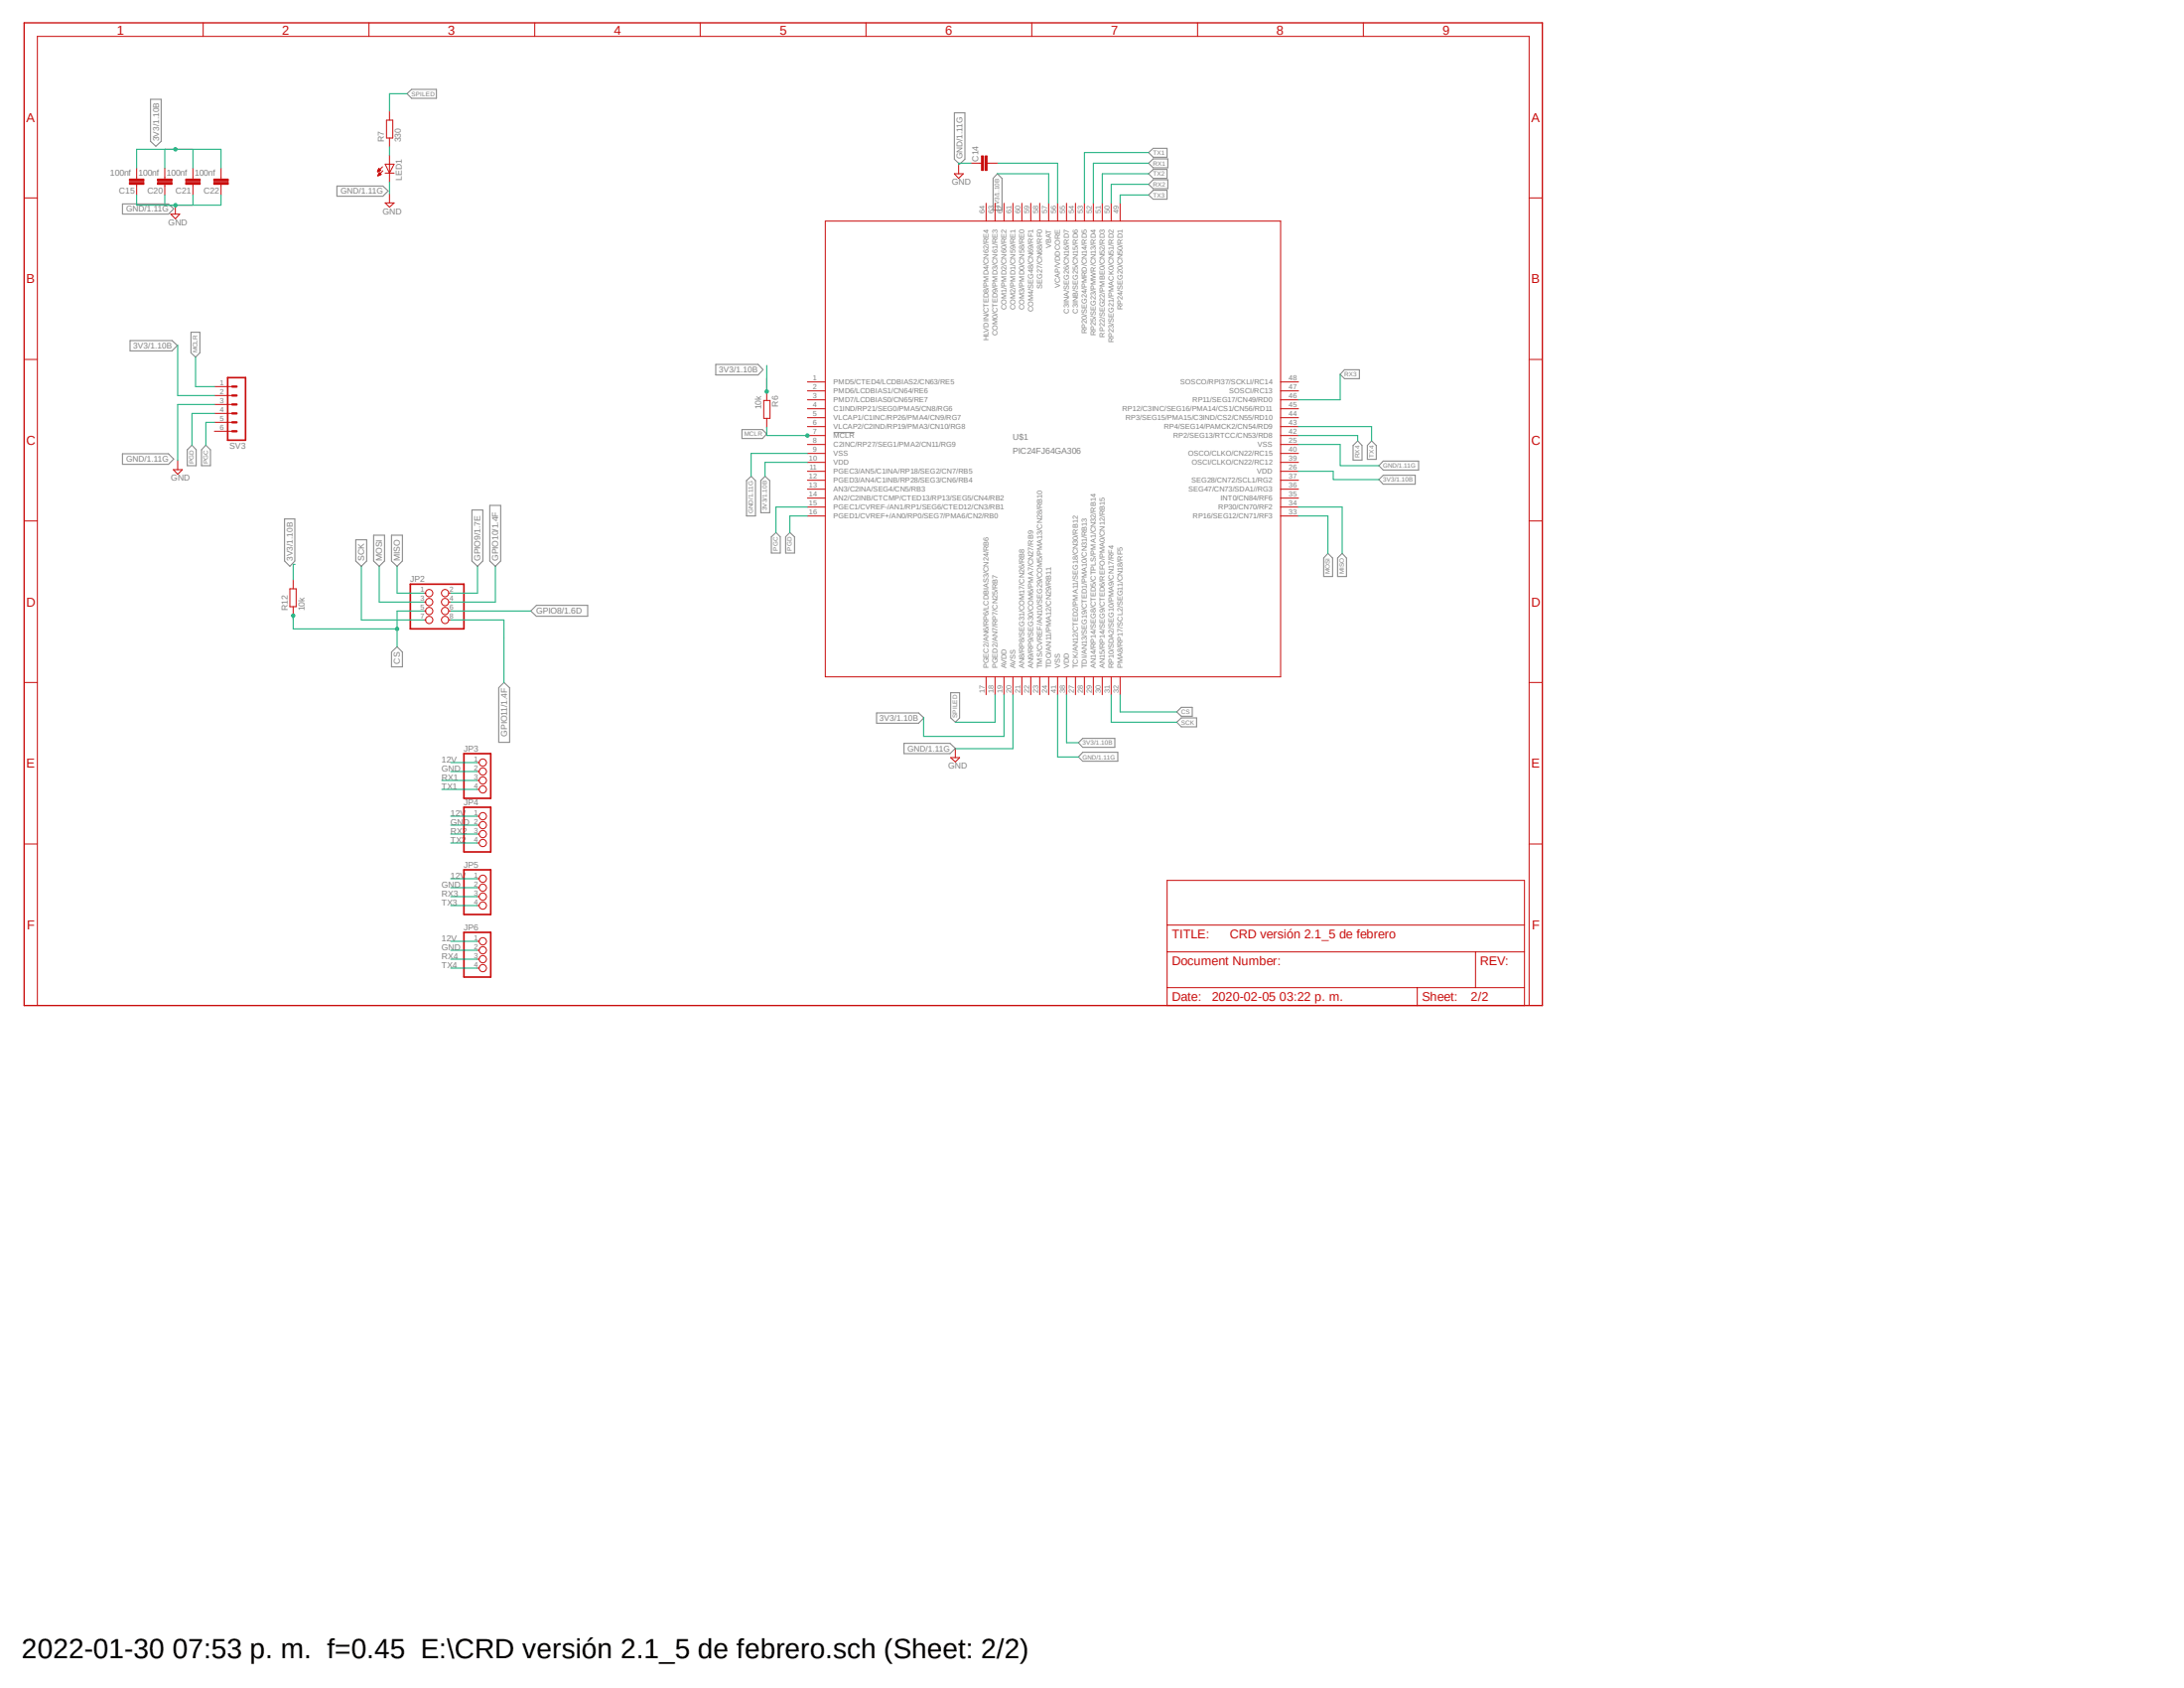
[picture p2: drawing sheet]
<svg xmlns="http://www.w3.org/2000/svg" width="279mm" height="216mm" viewBox="0 0 279 216" stroke-linecap="round" stroke-linejoin="round" font-family="sans-serif">
<path d="M2.8 2.8l194.7 126.1M197.5 2.8l-194.7 126.1" fill="none" stroke="#fff" stroke-width=".13"/>
<g fill="none" stroke="#808080" stroke-width=".13">
<path d="M19.3 12.7h1.3v5.4l-.7 .6-.6-.6zM52.1 12l.6-.6h3.1v1.2h-3.1zM122.1 14.4h1.3v6l-.6 .6-.7-.6zM146.9 19.5l.6-.5h1.8v1.1h-1.8zM15.7 26.1h5.8l.7 .6-.7 .7h-5.8zM43.1 23.8h5.9l.7 .6-.7 .7h-5.9zM127.6 22.2l.6 .6v4.1h-1.2v-4.1zM146.9 22.2l.6-.5h1.8v1.1h-1.8zM146.9 20.9l.6-.6h1.9v1.2h-1.9zM147.5 24.3h1.8v1.2h-1.8l-.6-.6zM147.5 23h1.9v1.1h-1.9l-.6-.5zM15.7 58h5.8l.7 .7-.7 .7h-5.8z"/>
<path d="M16.6 43.6h5.4l.7 .6-.7 .7h-5.4zM24.4 42.5h1.2v2.6l-.6 .6-.6-.6zM24.6 56.9l.5 .6v2.1h-1.1v-2.1zM26.3 56.9l.6 .6v2.1h-1.1v-2.1zM91.6 46.6h5.4l.6 .7-.6 .7h-5.4zM94.9 54.9h2.6l.6 .6-.6 .6h-2.6zM106.6 55.3h2.7M172 47.3h1.9v1.1h-1.9l-.6-.5zM173.7 56.4l.5 .6v1.8h-1.1v-1.8zM175.5 56.4l.6 .6v1.8h-1.2v-1.8zM177 59h4.5v1.1h-4.5l-.6-.5zM36.4 66.4h1.3v5.4l-.6 .6-.7-.6z"/>
<path d="M45.5 69h1.4v2.8l-.7 .6-.7-.6zM47.8 68.5h1.4v3.3l-.7 .6-.7-.6zM50.1 68.5h1.4v3.3l-.7 .6-.7-.6zM60.4 65.2h1.4v6.6l-.7 .6-.7-.6zM62.7 64.6h1.4v7.2l-.7 .6-.7-.6zM67.9 78.1l.7-.7h6.6v1.4h-6.6zM95.5 61.5l.6-.6 .5 .6v4.5h-1.1zM97.3 61.5l.6-.6 .6 .6v4.1h-1.2zM98.7 68.7l.6-.6 .5 .6v2h-1.1zM100.5 68.7l.5-.6 .6 .6v2h-1.1zM169.9 70.8l.6 .6v2.3h-1.2v-2.3zM171.1 71.4l.6-.6 .6 .6v2.3h-1.2z"/>
<path d="M176.4 61.3l.6-.5h4.1v1.1h-4.1zM50.1 83.4l.7-.7 .7 .7v1.9h-1.4zM64.5 87.3l.7 .7v7h-1.4v-7zM112.1 91.2h5.4l.7 .6-.7 .7h-5.4zM115.7 95.1h5.8l.7 .6-.7 .7h-5.8zM121.6 88.6h1.2v3.2l-.6 .6-.6-.6zM138 95l.5-.6h4.1v1.2h-4.1zM138.5 96.2h4.5v1.2h-4.5l-.5-.6zM150.5 92.4l.6-.6h2v1.2h-2zM150.5 91.1l.6-.6h1.4v1.1h-1.4z"/>
</g>
<g fill="none" stroke="#c90d0c" stroke-width=".13">
<path d="M26 2.9v1.8M47.2 2.9v1.8M68.4 2.9v1.8M89.6 2.9v1.8M110.8 2.9v1.8M132 2.9v1.8M153.2 2.9v1.8M174.4 2.9v1.8M3.1 25.3h1.7M105.6 28.3h58.2v58.3h-58.2zM125.3 20.9h.3M126.2 26v2.3"/>
<path d="M126.3 20.9h.2M127.3 26v2.3M128.4 26v2.3M129.6 26v2.3M130.7 26v2.3M131.9 26v2.3M133 26v2.3M134.2 26v2.3M135.3 26v2.3M136.4 26v2.3M137.6 26v2.3M138.7 26v2.3"/>
<path d="M139.9 26v2.3M141 26v2.3M142.2 26v2.3M143.3 26v2.3M195.6 25.3h1.7M3.1 46h1.7M103.3 48.9h2.3M103.3 50h2.3M103.3 51.1h2.3M103.3 52.3h2.3M103.3 53.4h2.3M103.3 54.6h2.3"/>
<path d="M103.3 55.7h2.3M103.3 56.9h2.3M103.3 58h2.3M103.3 59.1h2.3M163.8 48.9h2.3M163.8 50h2.3M163.8 51.1h2.3M163.8 52.3h2.3M163.8 53.4h2.3M163.8 54.6h2.3M163.8 55.7h2.3M163.8 56.9h2.3"/>
<path d="M163.8 58h2.3M163.8 59.1h2.3M195.6 46h1.7M3.1 66.6h1.7M103.3 60.3h2.3M103.3 61.4h2.3M103.3 62.6h2.3M103.3 63.7h2.3M103.3 64.9h2.3M103.3 66h2.3M163.8 60.3h2.3M163.8 61.4h2.3"/>
<path d="M163.8 62.6h2.3M163.8 63.7h2.3M163.8 64.9h2.3M163.8 66h2.3M195.6 66.6h1.7M3.1 87.3h1.7M126.2 86.6v2.3M127.3 86.6v2.3M128.4 86.6v2.3M129.6 86.6v2.3M130.7 86.6v2.3M131.9 86.6v2.3"/>
<path d="M133 86.6v2.3M134.2 86.6v2.3M135.3 86.6v2.3M136.4 86.6v2.3M137.6 86.6v2.3M138.7 86.6v2.3M139.9 86.6v2.3M141 86.6v2.3M142.2 86.6v2.3M143.3 86.6v2.3M195.6 87.3h1.7M3.1 107.9h1.7"/>
<path d="M149.3 112.6h45.7v16h-45.7zM149.3 118.3h45.7M195.6 107.9h1.7M4.8 128.6v-123.9h190.8v123.9M149.3 121.8h45.7M149.3 126.3h45.7M181.3 126.3v2.3M188.8 121.8v4.5"/>
</g>
<path d="M3.1 2.9h194.2v125.7h-194.2z" fill="none" stroke="#c90d0c" stroke-width=".17"/>
<path d="M126 19.9h.3v1.9h-.3z" fill-rule="evenodd" fill="#c90d0c"/>
<path d="M126 19.9h.3v1.9h-.3z" fill="none" stroke="#c90d0c" stroke-width=".13"/>
<path d="M125.6 19.9h.2v1.9h-.2z" fill-rule="evenodd" fill="#c90d0c"/>
<path d="M125.6 19.9h.2v1.9h-.2zM17.5 22.6v.3M17.5 23.6v.2M122.1 22.2h1.1l-.6 .6zM122.6 21.1v1.1M124.2 20.9h1.1M126.5 20.9h1.1M121.6 96.9h1.2l-.6 .6zM122.2 95.8v1.1" fill="none" stroke="#c90d0c" stroke-width=".13"/>
<path d="M16.6 22.9h1.8v.3h-1.8z" fill-rule="evenodd" fill="#c90d0c"/>
<path d="M16.6 22.9h1.8v.3h-1.8z" fill="none" stroke="#c90d0c" stroke-width=".13"/>
<path d="M16.6 23.3h1.8v.3h-1.8z" fill-rule="evenodd" fill="#c90d0c"/>
<path d="M16.6 23.3h1.8v.3h-1.8zM17.5 21.5v1.1M17.5 23.8v1.1M21.1 22.6v.3M21.1 23.6v.2" fill="none" stroke="#c90d0c" stroke-width=".13"/>
<path d="M20.2 22.9h1.8v.3h-1.8z" fill-rule="evenodd" fill="#c90d0c"/>
<path d="M20.2 22.9h1.8v.3h-1.8z" fill="none" stroke="#c90d0c" stroke-width=".13"/>
<path d="M20.2 23.3h1.8v.3h-1.8z" fill-rule="evenodd" fill="#c90d0c"/>
<path d="M20.2 23.3h1.8v.3h-1.8zM21.1 21.5v1.1M21.1 23.8v1.1M24.7 22.6v.3M24.7 23.6v.2" fill="none" stroke="#c90d0c" stroke-width=".13"/>
<path d="M23.7 22.9h1.9v.3h-1.9z" fill-rule="evenodd" fill="#c90d0c"/>
<path d="M23.7 22.9h1.9v.3h-1.9z" fill="none" stroke="#c90d0c" stroke-width=".13"/>
<path d="M23.7 23.3h1.9v.3h-1.9z" fill-rule="evenodd" fill="#c90d0c"/>
<path d="M23.7 23.3h1.9v.3h-1.9zM24.7 21.5v1.1M24.7 23.8v1.1M28.3 22.6v.3M28.3 23.6v.2" fill="none" stroke="#c90d0c" stroke-width=".13"/>
<path d="M27.3 22.9h1.9v.3h-1.9z" fill-rule="evenodd" fill="#c90d0c"/>
<path d="M27.3 22.9h1.9v.3h-1.9z" fill="none" stroke="#c90d0c" stroke-width=".13"/>
<path d="M27.3 23.3h1.9v.3h-1.9z" fill-rule="evenodd" fill="#c90d0c"/>
<g fill="none" stroke="#c90d0c" stroke-width=".13">
<path d="M49.4 15.4h.8v2.3h-.8zM49.8 14.2v1.2M49.8 17.7v1.1M49.8 19.9v3.4M21.8 27.4h1.2l-.6 .6zM22.4 26.2v1.2M27.3 23.3h1.9v.3h-1.9zM28.3 21.5v1.1M28.3 23.8v1.1M48.3 21.9h.1M48.3 21.9h.2M48.3 21.8h.3"/>
<path d="M48.3 22.5h.1M48.4 21.8h.3M48.4 21.7h.2M48.4 22.4h.1M48.4 22.4h.2M48.4 21.6h.2M48.4 21.6h.1M48.4 22.3h.3M48.5 22.1h.1M48.5 21.5l.2 .3-.4 .2zM48.5 21.6h.1M48.5 22.2h.2"/>
<path d="M48.5 22.2h.1M48.5 22.1l-.2 .4M48.5 22.1l.3 .2-.5 .2M48.9 21.3l-.6 .7M49 21.8l-.7 .7M49.3 21h1.1l-.6 1.1zM49.3 22.1h1.1M49.3 26h1.1l-.6 .5zM49.8 24.8v1.2M22.7 58.9v1.2M27.4 49.4h2.3M27.4 50.6h2.3"/>
<path d="M27.4 51.7h2.3M27.4 52.9h2.3M27.4 54h2.3M27.4 55.2h2.3M97.7 51.2h.8v2.3h-.8zM98.1 50.1v1.1M98.1 53.5v1.2M22.2 60.1h1.1l-.6 .6zM37.1 75.3h.8v2.3h-.8zM37.5 74.2v1.1M37.5 77.6v1.1M54.2 75.9h.3"/>
<path d="M54.2 77h.3M54.2 78.1h.3M54.2 79.3h.3M57.4 75.9h.3M57.4 77h.3M57.4 78.1h.3M57.4 79.3h.3M61.1 97.5h.2M61.1 98.7h.2M61.1 99.8h.2M61.1 101h.2M61.1 104.4h.2"/>
<path d="M61.1 105.5h.2M61.1 106.7h.2M61.1 107.8h.2M61.1 112.4h.2M61.1 113.5h.2M61.1 114.7h.2M61.1 115.8h.2M61.1 120.4h.2M61.1 121.5h.2M61.1 122.7h.2M61.1 123.8h.2"/>
<circle cx="54.9" cy="79.3" r=".46"/>
<circle cx="54.9" cy="78.1" r=".46"/>
<circle cx="54.9" cy="75.9" r=".46"/>
<circle cx="54.9" cy="77" r=".46"/>
<circle cx="56.9" cy="75.9" r=".46"/>
<circle cx="56.9" cy="79.3" r=".46"/>
<circle cx="56.9" cy="77" r=".46"/>
<circle cx="56.9" cy="78.1" r=".46"/>
<circle cx="61.8" cy="98.7" r=".46"/>
<circle cx="61.8" cy="99.8" r=".46"/>
<circle cx="61.8" cy="97.5" r=".46"/>
<circle cx="61.8" cy="107.8" r=".46"/>
<circle cx="61.8" cy="106.7" r=".46"/>
<circle cx="61.8" cy="104.4" r=".46"/>
<circle cx="61.8" cy="105.5" r=".46"/>
<circle cx="61.8" cy="114.7" r=".46"/>
<circle cx="61.8" cy="112.4" r=".46"/>
<circle cx="61.8" cy="101" r=".46"/>
<circle cx="61.8" cy="115.8" r=".46"/>
<circle cx="61.8" cy="113.5" r=".46"/>
<circle cx="61.8" cy="121.5" r=".46"/>
<circle cx="61.8" cy="122.7" r=".46"/>
<circle cx="61.8" cy="123.8" r=".46"/>
<circle cx="61.8" cy="120.4" r=".46"/>
</g>
<path d="M29.1 48.3h2.3v8h-2.3zM52.5 74.7h6.9v5.7h-6.9zM59.4 96.4h3.4v5.7h-3.4zM59.4 103.3h3.4v5.7h-3.4zM59.4 111.3h3.4v5.7h-3.4zM59.4 119.3h3.4v5.7h-3.4z" fill="none" stroke="#c90d0c" stroke-width=".21"/>
<path d="M29.7 51.7h.6M29.7 50.6h.6M29.7 49.4h.6M29.7 54h.6M29.7 52.9h.6M29.7 55.2h.6" fill="none" stroke="#c90d0c" stroke-width=".3"/>
<path d="M27.4 52.9h-2.8v4M27.4 54h-1.1v2.9M37.5 78.7v1.7h13.3M46.2 72.4v6.9h8M54.2 78.1h-3.4v4.6M103.3 66h-2.3v2.1M103.3 64.9h-4v3.2M142.2 88.9v3.5h8.3M143.3 88.9v2.2h7.2" fill="none" stroke="#0dab76" stroke-width=".13"/>
<circle cx="37.5" cy="78.7" r=".21" fill="#0dab76"/>
<circle cx="37.5" cy="78.7" r=".21" fill="none" stroke="#0dab76" stroke-width=".13"/>
<circle cx="50.8" cy="80.4" r=".21" fill="#0dab76"/>
<g fill="none" stroke="#0dab76" stroke-width=".13">
<path d="M52.1 12h-2.3v2.2M146.9 19.5h-8.2v6.5M17.5 24.9v1.3h4.9M21.1 24.9v1.3M124.2 20.9h-1.6v.2M127.6 20.9h7.7v5.1M146.9 24.9h-3.6v1.1M146.9 23.6h-4.7v2.4M146.9 22.2h-5.9v3.8M146.9 20.9h-7v5.1M166.1 54.6h9.4v1.8M166.1 55.7h7.6v.7"/>
<path d="M171.4 47.9v3.2h-5.3M48.5 72.4v4.6h5.7M50.8 72.4v3.5h3.4M166.1 66h3.8v4.8M166.1 64.9h5.6v5.9M56.5 99.8h4.6M127.3 88.9v3.5h-5.1M129.6 88.9v6.9h-7.4M56.5 101h4.6M57.7 114.7h3.4M57.7 115.8h3.4M57.7 106.7h3.4"/>
<path d="M57.7 107.8h3.4M57.7 123.8h3.4M57.7 122.7h3.4"/>
<circle cx="50.8" cy="80.4" r=".21"/>
</g>
<circle cx="22.4" cy="26.2" r=".21" fill="#0dab76"/>
<g fill="none" stroke="#0dab76" stroke-width=".13">
<path d="M49.8 18.8v1.1M24.7 24.9v1.3M28.3 24.9v1.3h-5.9M49.8 23.3v1.5M25 45.7v3.7h2.4M27.4 51.7h-4.7v7.2M103.1 55.7h.2M103.3 58h-7.2v2.9M166.1 56.9h5.3v2.7h5M57.7 98.7h3.4M135.3 88.9v7.9h2.7M57.7 105.5h3.4"/>
<path d="M57.7 113.5h3.4M57.7 121.5h3.4"/>
<circle cx="22.4" cy="26.2" r=".21"/>
</g>
<circle cx="103.3" cy="55.7" r=".21" fill="#0dab76"/>
<g fill="none" stroke="#0dab76" stroke-width=".13">
<path d="M98.1 54.7v1h5.2M98.1 46.7v3.4M128.4 88.9v5.3h-10.2v-2.5"/>
<circle cx="103.3" cy="55.7" r=".21"/>
</g>
<circle cx="98.1" cy="50.1" r=".21" fill="#0dab76"/>
<g fill="none" stroke="#0dab76" stroke-width=".13">
<path d="M21.1 19.1v2.4M22.4 19.1h-4.9v2.4"/>
<circle cx="98.1" cy="50.1" r=".21"/>
</g>
<circle cx="22.4" cy="19.1" r=".21" fill="#0dab76"/>
<g fill="none" stroke="#0dab76" stroke-width=".13">
<path d="M22.4 19.1h5.9v2.4M24.7 19.1v2.4M127.6 22.2h6.6v3.8M22.7 44.2v6.4h4.7M103.3 59.1h-5.4v1.8M37.8 72.2h-.3v2M57.7 79.3h6.8v8M57.7 78.1h10.2M61.1 72.4v3.5h-3.4M63.4 72.4v4.6h-5.7M166.1 60.3h4.5v1h5.8M57.7 97.5h3.4"/>
<path d="M136.4 88.9v6.1h1.6M57.7 104.4h3.4M57.7 112.4h3.4M57.7 120.4h3.4"/>
<circle cx="22.4" cy="19.1" r=".21"/>
</g>
<text font-size="3.6" x="2.8" y="212.1">2022-01-30 07:53 p. m. f=0.45 E:\CRD versión 2.1_5 de febrero.sch (Sheet: 2/2)</text>
<g font-size="1.7" fill="#c90d0c">
<text x="14.9" y="4.4">1</text>
<text x="36.1" y="4.4">2</text>
<text x="57.3" y="4.4">3</text>
<text x="78.5" y="4.4">4</text>
<text x="99.7" y="4.4">5</text>
<text x="120.9" y="4.4">6</text>
<text x="142.1" y="4.4">7</text>
<text x="163.3" y="4.4">8</text>
<text x="184.5" y="4.4">9</text>
<text x="3.4" y="15.6">A</text>
<text x="195.9" y="15.6">A</text>
<text x="3.4" y="36.2">B</text>
<text x="195.9" y="36.2">B</text>
<text x="3.3" y="56.9">C</text>
<text x="195.9" y="56.9">C</text>
<text x="3.3" y="77.6">D</text>
<text x="195.9" y="77.6">D</text>
<text x="3.4" y="98.2">E</text>
<text x="195.9" y="98.2">E</text>
<text x="3.4" y="118.9">F</text>
<text x="196" y="118.9">F</text>
</g>
<g font-size="1.6" fill="#c90d0c">
<text x="149.9" y="120.1">TITLE:</text>
<text x="149.9" y="123.4">Document Number:</text>
<text x="157.3" y="120.1">CRD versión 2.1_5 de febrero</text>
<text x="189.3" y="123.4">REV:</text>
<text x="149.9" y="128">Date:</text>
<text x="155" y="128">2020-02-05 03:22 p. m.</text>
<text x="181.9" y="128">Sheet:</text>
<text x="188.2" y="128">2/2</text>
</g>
<g font-size="1.1" fill="#808080">
<text x="14.1" y="22.5">100nf</text>
<text x="17.7" y="22.5">100nf</text>
<text x="20.3" y="18.1" transform="rotate(-90 20.3 18.1)">3V3/1.10B</text>
<text x="21.3" y="22.5">100nf</text>
<text x="24.9" y="22.5">100nf</text>
<text x="49.1" y="18.2" transform="rotate(-90 49.1 18.2)">R7</text>
<text x="51.3" y="18.2" transform="rotate(-90 51.3 18.2)">330</text>
<text x="51.4" y="23.1" transform="rotate(-90 51.4 23.1)">LED1</text>
<text x="121.8" y="23.7">GND</text>
<text x="123.1" y="20.4" transform="rotate(-90 123.1 20.4)">GND/1.11G</text>
<text x="125.2" y="20.7" transform="rotate(-90 125.2 20.7)">C14</text>
<text x="15.2" y="24.8">C15</text>
<text x="16.1" y="27.1">GND/1.11G</text>
<text x="18.8" y="24.8">C20</text>
<text x="21.5" y="28.8">GND</text>
<text x="22.4" y="24.8">C21</text>
<text x="26" y="24.8">C22</text>
<text x="43.6" y="24.8">GND/1.11G</text>
<text x="49" y="27.4">GND</text>
<text x="17" y="44.6">3V3/1.10B</text>
<text x="92" y="47.7">3V3/1.10B</text>
<text x="97.4" y="52.4" transform="rotate(-90 97.4 52.4)">10k</text>
<text x="99.6" y="52" transform="rotate(-90 99.6 52)">R6</text>
<text x="16.1" y="59.1">GND/1.11G</text>
<text x="29.4" y="57.4">SV3</text>
<text x="129.6" y="58">PIC24FJ64GA306</text>
<text x="129.6" y="56.3">U$1</text>
<text x="21.9" y="61.5">GND</text>
<text x="37.5" y="71.8" transform="rotate(-90 37.5 71.8)">3V3/1.10B</text>
<text x="46.6" y="71.8" transform="rotate(-90 46.6 71.8)">SCK</text>
<text x="48.9" y="71.8" transform="rotate(-90 48.9 71.8)">MOSI</text>
<text x="51.2" y="71.8" transform="rotate(-90 51.2 71.8)">MISO</text>
<text x="61.5" y="71.8" transform="rotate(-90 61.5 71.8)">GPIO9/1.7E</text>
<text x="63.8" y="71.8" transform="rotate(-90 63.8 71.8)">GPIO10/1.4F</text>
<text x="52.5" y="74.4">JP2</text>
<text x="36.8" y="78.1" transform="rotate(-90 36.8 78.1)">R12</text>
<text x="39" y="78.1" transform="rotate(-90 39 78.1)">10k</text>
<text x="68.6" y="78.5">GPIO8/1.6D</text>
<text x="51.2" y="84.9" transform="rotate(-90 51.2 84.9)">CS</text>
<text x="64.9" y="94.2" transform="rotate(-90 64.9 94.2)">GPIO11/1.4F</text>
<text x="112.5" y="92.2">3V3/1.10B</text>
<text x="56.5" y="99.8">RX1</text>
<text x="56.5" y="101">TX1</text>
<text x="56.5" y="98.7">GND</text>
<text x="56.5" y="97.5">12V</text>
<text x="59.3" y="96.1">JP3</text>
<text x="116.1" y="96.1">GND/1.11G</text>
<text x="121.3" y="98.3">GND</text>
<text x="57.7" y="106.7">RX2</text>
<text x="57.7" y="107.8">TX2</text>
<text x="57.7" y="105.5">GND</text>
<text x="57.7" y="104.4">12V</text>
<text x="59.3" y="103">JP4</text>
<text x="56.5" y="113.5">GND</text>
<text x="57.7" y="112.4">12V</text>
<text x="59.3" y="111">JP5</text>
<text x="56.5" y="114.7">RX3</text>
<text x="56.5" y="115.8">TX3</text>
<text x="59.3" y="119">JP6</text>
<text x="56.5" y="123.8">TX4</text>
<text x="56.5" y="122.7">RX4</text>
<text x="56.5" y="121.5">GND</text>
<text x="56.5" y="120.4">12V</text>
</g>
<g font-size=".9" fill="#808080">
<text x="126" y="27.3" transform="rotate(-90 126 27.3)">64</text>
<text x="127.1" y="27.3" transform="rotate(-90 127.1 27.3)">63</text>
<text x="128.3" y="27.3" transform="rotate(-90 128.3 27.3)">62</text>
<text x="129.4" y="27.3" transform="rotate(-90 129.4 27.3)">61</text>
<text x="130.6" y="27.3" transform="rotate(-90 130.6 27.3)">60</text>
<text x="131.7" y="27.3" transform="rotate(-90 131.7 27.3)">59</text>
<text x="132.8" y="27.3" transform="rotate(-90 132.8 27.3)">58</text>
<text x="134" y="27.3" transform="rotate(-90 134 27.3)">57</text>
<text x="135.1" y="27.3" transform="rotate(-90 135.1 27.3)">56</text>
<text x="136.3" y="27.3" transform="rotate(-90 136.3 27.3)">55</text>
<text x="137.4" y="27.3" transform="rotate(-90 137.4 27.3)">54</text>
<text x="138.6" y="27.3" transform="rotate(-90 138.6 27.3)">53</text>
<text x="139.7" y="27.3" transform="rotate(-90 139.7 27.3)">52</text>
<text x="140.8" y="27.3" transform="rotate(-90 140.8 27.3)">51</text>
<text x="142" y="27.3" transform="rotate(-90 142 27.3)">50</text>
<text x="143.1" y="27.3" transform="rotate(-90 143.1 27.3)">49</text>
<text x="134.5" y="31.7" transform="rotate(-90 134.5 31.7)">VBAT</text>
<text x="128.8" y="39.6" transform="rotate(-90 128.8 39.6)">COM1/PMD2/CN60/RE2</text>
<text x="129.9" y="39.6" transform="rotate(-90 129.9 39.6)">COM2/PMD1/CN59/RE1</text>
<text x="131.1" y="39.6" transform="rotate(-90 131.1 39.6)">COM3/PMD0/CN58/RE0</text>
<text x="132.2" y="39.9" transform="rotate(-90 132.2 39.9)">COM4/SEG48/CN69/RF1</text>
<text x="133.3" y="37" transform="rotate(-90 133.3 37)">SEG27/CN68/RF0</text>
<text x="135.6" y="36.9" transform="rotate(-90 135.6 36.9)">VCAP/VDDCORE</text>
<text x="136.8" y="40.1" transform="rotate(-90 136.8 40.1)">C3INA/SEG26/CN16/RD7</text>
<text x="137.9" y="40.1" transform="rotate(-90 137.9 40.1)">C3INB/SEG25/CN15/RD6</text>
<text x="143.6" y="39.7" transform="rotate(-90 143.6 39.7)">RP24/SEG20/CN50/RD1</text>
<text x="126.5" y="43.6" transform="rotate(-90 126.5 43.6)">HLVDIN/CTED8/PMD4/CN62/RE4</text>
<text x="127.6" y="43" transform="rotate(-90 127.6 43)">COM0/CTED9/PMD3/CN61/RE3</text>
<text x="139.1" y="42.7" transform="rotate(-90 139.1 42.7)">RP20/SEG24/PMRD/CN14/RD5</text>
<text x="140.2" y="42.9" transform="rotate(-90 140.2 42.9)">RP25/SEG23/PMWR/CN13/RD4</text>
<text x="141.3" y="43.1" transform="rotate(-90 141.3 43.1)">RP22/SEG22/PMBE0/CN52/RD3</text>
<text x="142.5" y="43.8" transform="rotate(-90 142.5 43.8)">RP23/SEG21/PMACK0/CN51/RD2</text>
<text x="28.2" y="49.3">1</text>
<text x="28.2" y="50.5">2</text>
<text x="28.2" y="51.6">3</text>
<text x="28.2" y="52.7">4</text>
<text x="28.2" y="53.9">5</text>
<text x="104" y="48.7">1</text>
<text x="104" y="49.8">2</text>
<text x="104" y="51">3</text>
<text x="104" y="52.1">4</text>
<text x="104" y="53.3">5</text>
<text x="106.6" y="49.2">PMD5/CTED4/LCDBIAS2/CN63/RE5</text>
<text x="106.6" y="50.3">PMD6/LCDBIAS1/CN64/RE6</text>
<text x="106.6" y="51.5">PMD7/LCDBIAS0/CN65/RE7</text>
<text x="106.6" y="52.6">C1IND/RP21/SEG0/PMA5/CN8/RG6</text>
<text x="106.6" y="53.8">VLCAP1/C1INC/RP26/PMA4/CN9/RG7</text>
<text x="143.6" y="52.6">RP12/C3INC/SEG16/PMA14/CS1/CN56/RD11</text>
<text x="144" y="53.8">RP3/SEG15/PMA15/C3IND/CS2/CN55/RD10</text>
<text x="151" y="49.2">SOSCO/RPI37/SCKLI/RC14</text>
<text x="152.6" y="51.5">RP11/SEG17/CN49/RD0</text>
<text x="157.3" y="50.3">SOSCI/RC13</text>
<text x="164.9" y="53.3">44</text>
<text x="164.9" y="52.1">45</text>
<text x="164.9" y="51">46</text>
<text x="164.9" y="49.8">47</text>
<text x="164.9" y="48.7">48</text>
<text x="28.2" y="55">6</text>
<text x="103.5" y="59">10</text>
<text x="104" y="54.4">6</text>
<text x="104" y="55.5">7</text>
<text x="104" y="56.7">8</text>
<text x="104" y="57.8">9</text>
<text x="106.6" y="54.9">VLCAP2/C2IND/RP19/PMA3/CN10/RG8</text>
<text x="106.6" y="56">MCLR</text>
<text x="106.6" y="57.2">C2INC/RP27/SEG1/PMA2/CN11/RG9</text>
<text x="106.6" y="58.3">VSS</text>
<text x="106.6" y="59.5">VDD</text>
<text x="148.9" y="54.9">RP4/SEG14/PAMCK2/CN54/RD9</text>
<text x="150.1" y="56">RP2/SEG13/RTCC/CN53/RD8</text>
<text x="152" y="58.3">OSCO/CLKO/CN22/RC15</text>
<text x="152.5" y="59.5">OSCI/CLKO/CN22/RC12</text>
<text x="160.9" y="57.2">VSS</text>
<text x="164.9" y="59">39</text>
<text x="164.9" y="57.8">40</text>
<text x="164.9" y="56.7">25</text>
<text x="164.9" y="55.5">42</text>
<text x="164.9" y="54.4">43</text>
<text x="103.5" y="61.3">12</text>
<text x="103.5" y="62.4">13</text>
<text x="103.5" y="63.5">14</text>
<text x="103.5" y="64.7">15</text>
<text x="103.5" y="65.8">16</text>
<text x="103.6" y="60.1">11</text>
<text x="106.6" y="60.6">PGEC3/AN5/C1INA/RP18/SEG2/CN7/RB5</text>
<text x="106.6" y="61.8">PGED3/AN4/C1INB/RP28/SEG3/CN6/RB4</text>
<text x="106.6" y="62.9">AN3/C2INA/SEG4/CN5/RB3</text>
<text x="106.6" y="64">AN2/C2INB/CTCMP/CTED13/RP13/SEG5/CN4/RB2</text>
<text x="106.6" y="65.2">PGEC1/CVREF-/AN1/RP1/SEG6/CTED12/CN3/RB1</text>
<text x="152.1" y="62.9">SEG47/CN73/SDA1//RG3</text>
<text x="152.4" y="61.8">SEG28/CN72/SCL1/RG2</text>
<text x="155.9" y="65.2">RP30/CN70/RF2</text>
<text x="156.2" y="64">INT0/CN84/RF6</text>
<text x="160.8" y="60.6">VDD</text>
<text x="164.9" y="65.8">33</text>
<text x="164.9" y="64.7">34</text>
<text x="164.9" y="63.5">35</text>
<text x="164.9" y="62.4">36</text>
<text x="164.9" y="61.3">37</text>
<text x="164.9" y="60.1">26</text>
<text x="106.6" y="66.3">PGED1/CVREF+/AN0/RP0/SEG7/PMA6/CN2/RB0</text>
<text x="152.6" y="66.3">RP16/SEG12/CN71/RF3</text>
<text x="53.8" y="75.7">1</text>
<text x="53.8" y="76.8">3</text>
<text x="53.8" y="78">5</text>
<text x="57.5" y="75.7">2</text>
<text x="57.5" y="76.8">4</text>
<text x="57.5" y="78">6</text>
<text x="53.8" y="79.1">7</text>
<text x="57.5" y="79.1">8</text>
<text x="126" y="88.6" transform="rotate(-90 126 88.6)">17</text>
<text x="126.5" y="85.5" transform="rotate(-90 126.5 85.5)">PGEC2/AN6/RP6/LCDBIAS3/CN24/RB6</text>
<text x="127.1" y="88.6" transform="rotate(-90 127.1 88.6)">18</text>
<text x="127.6" y="85.5" transform="rotate(-90 127.6 85.5)">PGED2/AN7/RP7/CN25/RB7</text>
<text x="128.3" y="88.6" transform="rotate(-90 128.3 88.6)">19</text>
<text x="128.8" y="85.5" transform="rotate(-90 128.8 85.5)">AVDD</text>
<text x="129.4" y="88.6" transform="rotate(-90 129.4 88.6)">20</text>
<text x="129.9" y="85.5" transform="rotate(-90 129.9 85.5)">AVSS</text>
<text x="130.6" y="88.6" transform="rotate(-90 130.6 88.6)">21</text>
<text x="131.1" y="85.5" transform="rotate(-90 131.1 85.5)">AN8/RP8/SEG31/COM17/CN26/RB8</text>
<text x="131.7" y="88.6" transform="rotate(-90 131.7 88.6)">22</text>
<text x="132.2" y="85.5" transform="rotate(-90 132.2 85.5)">AN9/RP9/SEG30/COM6/PMA7/CN27/RB9</text>
<text x="132.8" y="88.6" transform="rotate(-90 132.8 88.6)">23</text>
<text x="133.3" y="85.5" transform="rotate(-90 133.3 85.5)">TMS/CVREF/AN10/SEG29/COM5/PMA13/CN28/RB10</text>
<text x="134" y="88.6" transform="rotate(-90 134 88.6)">24</text>
<text x="134.5" y="85.5" transform="rotate(-90 134.5 85.5)">TDO/AN11/PMA12/CN29/RB11</text>
<text x="135.1" y="88.6" transform="rotate(-90 135.1 88.6)">41</text>
<text x="135.6" y="85.5" transform="rotate(-90 135.6 85.5)">VSS</text>
<text x="136.3" y="88.6" transform="rotate(-90 136.3 88.6)">38</text>
<text x="136.8" y="85.5" transform="rotate(-90 136.8 85.5)">VDD</text>
<text x="137.4" y="88.6" transform="rotate(-90 137.4 88.6)">27</text>
<text x="137.9" y="85.5" transform="rotate(-90 137.9 85.5)">TCK/AN12/CTED2/PMA11/SEG18/CN30/RB12</text>
<text x="138.6" y="88.6" transform="rotate(-90 138.6 88.6)">28</text>
<text x="139.1" y="85.5" transform="rotate(-90 139.1 85.5)">TDI/AN13/SEG19/CTED1/PMA10/CN31/RB13</text>
<text x="139.7" y="88.6" transform="rotate(-90 139.7 88.6)">29</text>
<text x="140.2" y="85.5" transform="rotate(-90 140.2 85.5)">AN14/RP14/SEG8/CTED5/CTPLS/PMA1/CN32/RB14</text>
<text x="140.8" y="88.6" transform="rotate(-90 140.8 88.6)">30</text>
<text x="141.3" y="85.5" transform="rotate(-90 141.3 85.5)">AN15/RP14/SEG9/CTED6/REFO/PMA0/CN12/RB15</text>
<text x="142" y="88.6" transform="rotate(-90 142 88.6)">31</text>
<text x="142.5" y="85.5" transform="rotate(-90 142.5 85.5)">RP10/SDA2/SEG10/PMA9/CN17/RF4</text>
<text x="143.1" y="88.6" transform="rotate(-90 143.1 88.6)">32</text>
<text x="143.6" y="85.5" transform="rotate(-90 143.6 85.5)">PMA8/RP17/SCL2/SEG11/CN18/RF5</text>
<text x="60.7" y="97.4">1</text>
<text x="60.7" y="98.6">2</text>
<text x="60.7" y="99.7">3</text>
<text x="60.7" y="100.8">4</text>
<text x="60.7" y="104.3">1</text>
<text x="60.7" y="105.4">2</text>
<text x="60.7" y="106.6">3</text>
<text x="60.7" y="107.7">4</text>
<text x="60.7" y="112.2">1</text>
<text x="60.7" y="113.4">2</text>
<text x="60.7" y="114.5">3</text>
<text x="60.7" y="115.7">4</text>
<text x="60.7" y="120.2">1</text>
<text x="60.7" y="121.4">2</text>
<text x="60.7" y="122.5">3</text>
<text x="60.7" y="123.7">4</text>
</g>
<g font-size=".8" fill="#808080">
<text x="52.7" y="12.3">SPILED</text>
<text x="147.5" y="23.9">RX2</text>
<text x="147.5" y="22.5">TX2</text>
<text x="147.5" y="21.2">RX1</text>
<text x="147.5" y="19.8">TX1</text>
<text x="127.8" y="26.7" transform="rotate(-90 127.8 26.7)">3V3/1.10B</text>
<text x="147.5" y="25.2">TX3</text>
<text x="25.3" y="45.1" transform="rotate(-90 25.3 45.1)">MCLR</text>
<text x="172" y="48.1">RX3</text>
<text x="24.8" y="59.3" transform="rotate(-90 24.8 59.3)">PGD</text>
<text x="26.6" y="59.3" transform="rotate(-90 26.6 59.3)">PGC</text>
<text x="95.2" y="55.8">MCLR</text>
<text x="173.9" y="58.6" transform="rotate(-90 173.9 58.6)">RX4</text>
<text x="175.8" y="58.5" transform="rotate(-90 175.8 58.5)">TX4</text>
<text x="176.9" y="59.9">GND/1.11G</text>
<text x="96.3" y="65.7" transform="rotate(-90 96.3 65.7)">GND/1.11G</text>
<text x="98.1" y="65.3" transform="rotate(-90 98.1 65.3)">3V3/1.10B</text>
<text x="176.9" y="61.6">3V3/1.10B</text>
<text x="99.5" y="70.4" transform="rotate(-90 99.5 70.4)">PGC</text>
<text x="101.3" y="70.4" transform="rotate(-90 101.3 70.4)">PGD</text>
<text x="170.1" y="73.4" transform="rotate(-90 170.1 73.4)">MOSI</text>
<text x="172" y="73.4" transform="rotate(-90 172 73.4)">MISO</text>
<text x="122.5" y="91.8" transform="rotate(-90 122.5 91.8)">SPILED</text>
<text x="138.5" y="95.3">3V3/1.10B</text>
<text x="151.1" y="92.7">SCK</text>
<text x="151.1" y="91.3">CS</text>
<text x="138.5" y="97.1">GND/1.11G</text>
</g>
</svg>
